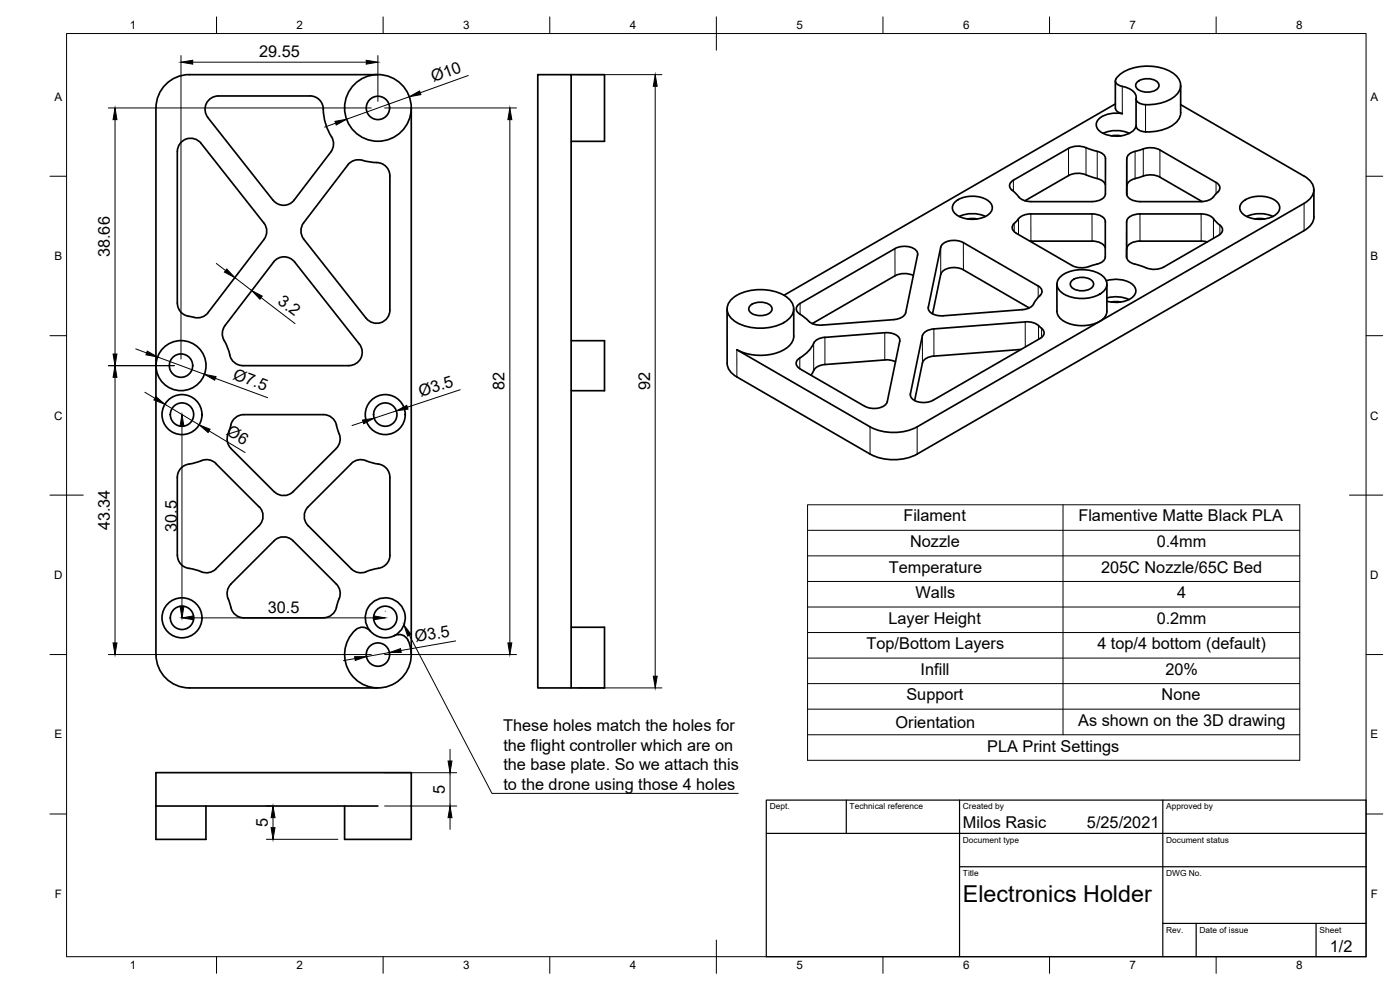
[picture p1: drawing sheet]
<svg xmlns="http://www.w3.org/2000/svg" width="420mm" height="297mm" viewBox="0 0 420 297" stroke-linecap="round" stroke-linejoin="round" font-family="sans-serif">
<!-- layer: Visible -->
<g fill="none" stroke="#000" stroke-width=".51">
<path d="M56.8 22.4h56.6M56.8 22.4a10 10 0 0 0-10 10v164a10 10 0 0 0 10 10h56.6M62.4 35.3l19.6 24.8a4 4 0 0 0 6.3-.1M65.5 28.8h27.5M65.5 28.8a4 4 0 0 0-3.6 2.2 4 4 0 0 0 .5 4.3M93 28.8a4.2 4.2 0 0 1 4.1 4.9 17.3 17.3 0 0 0 2.7 8 4 4 0 0 1-.5 3.9l-11 14.4M123.4 32.4v164M161.4 22.4h10v184h-10zM171.4 22.4h10v20h-10M334.7 31.2l-99.4 57.4M334.7 24.3v8.2M334.8 32.4a2.16 2.16 0 0 0 2 1.7"/>
<path d="M336.8 25.9a1.84 1.84 0 0 1-1.9-2.2 11.6 11.6 0 0 1 10.6-3.8 10.2 10.2 0 0 1 8.5 4.2 4.5 4.5 0 0 1-2.9 5.8l-3.3 1.2-4 .3M336.8 34.1a7.5 7.5 0 0 0-7.5 2.3 2.7 2.7 0 0 0 1.9 3.7 8.6 8.6 0 0 0 9.3-1.3l.5-1M336.8 25.9l1 .3a3.7 3.7 0 0 1 3.2 3.3M341 29.7v8.2M341 29.5a2.4 2.4 0 0 0 2.8 1.9M341 37.8a2.56 2.56 0 0 0 2.8 1.8M341.4 24.6a4.9 4.9 0 0 1 6.2 .4 1.73 1.73 0 0 1-1.4 2.3 4.7 4.7 0 0 1-5.2-1 1.32 1.32 0 0 1 .4-1.7zM354.3 25.6l.1 8.2a5.9 5.9 0 0 1-4.6 4.8l-3.3 .9-2.7 .1M354.3 31.4l37.1 21.5M304.1 54.1l16.6-9.6a7.3 7.3 0 0 1 6.8 .4l2.5 .7a2.44 2.44 0 0 1 1.8 2l-.1 10.6a3.6 3.6 0 0 1-4 2.3l-19-.1-1.8-.4-1.2-1M304.2 54.1a1.8 1.8 0 0 0-1.2 1.7 1.8 1.8 0 0 0 1.2 1.7l1.5 1.5M331.7 55.5a4.1 4.1 0 0 0-3.6-2.2l-.6-.2a7.5 7.5 0 0 0-6.8-.4l-13.1 7.5"/>
<path d="M336.4 40.8l-1.4-.2-1.4 .2M338.2 55.7v2.7M338.9 40a9.5 9.5 0 0 0-7.9 0M340.7 53.6l.5-.2a8.5 8.5 0 0 1 6.9-.3l12.7 7.4M340.7 53.6l-.7 .2a2.46 2.46 0 0 0-1.8 1.9M365 54.7a1.74 1.74 0 0 1 1.1 1.5 1.74 1.74 0 0 1-.9 1.7 5.3 5.3 0 0 1-4.7 2.6h-18.4a3.6 3.6 0 0 1-4-2.3l.1-10.6a3.6 3.6 0 0 1 3.5-2.4 7.4 7.4 0 0 1 6.4-.2l16.9 9.7M391.4 52.8a4.2 4.2 0 0 1 1.7 6.9l-1.7 1.3-116.1 67.1a15.6 15.6 0 0 1-14.2 0l-40-23.2M394.3 56.9v8.2M79.2 71.8l-16.8 22M79.2 71.8a4 4 0 0 0 0-4.9l-18.8-23.9a4 4 0 0 0-4.5-1.3 4 4 0 0 0-2.7 3.8v45.4M275.4 76.5l-3.6 17.3a3.5 3.5 0 0 1-3.4 2.1l-22.4 1.7-1.9-.4-1.4-.9M275.4 76.5a3.1 3.1 0 0 0-3.6-2.6l-2 .2-1.2 .5-28.5 16.4"/>
<path d="M286.9 60.4a8.6 8.6 0 0 1 10.4 .5 2.47 2.47 0 0 1-1.2 3.9 8.7 8.7 0 0 1-9.7-1 2.3 2.3 0 0 1 .5-3.4zM293.2 65.7l-1.4-.2-1.4 .2M295.8 65a9.5 9.5 0 0 0-7.9 0M309.1 72.3h18.6l1.7 .2a3.1 3.1 0 0 1 2.3 1.9M309.4 64.2h18.3a3.5 3.5 0 0 1 4 2.3M309.4 64.2a6.4 6.4 0 0 0-5.6 4.1 2.01 2.01 0 0 0 1.1 1.6l16.9 9.8M331.7 66.5v10.6a3.6 3.6 0 0 1-3.5 2.4 7.4 7.4 0 0 1-6.4 .2M338.1 66.5v10.6M338.1 77.1a2.99 2.99 0 0 0 3.1 2.3l2.8 1M360.5 64.2h-18.4a3.5 3.5 0 0 0-4 2.3M360.5 64.2a5.1 5.1 0 0 1 4.7 2.6l.9 .8M362.3 72.6l-1.8-.3-18.4 .1a3.5 3.5 0 0 0-3.9 2.3l-.1 2.7"/>
<path d="M365.7 70.6l-16.5 9.5a6.3 6.3 0 0 1-5.2 .3M366.1 67.6a1.68 1.68 0 0 1 .8 1.6 1.68 1.68 0 0 1-1.2 1.4M373.1 60.4a8.6 8.6 0 0 1 10.4 .5 2.47 2.47 0 0 1-1.2 3.9 8.7 8.7 0 0 1-9.7-1 2.3 2.3 0 0 1 .5-3.4zM379.5 65.7l-1.4-.2-1.4 .2M382 65a9.5 9.5 0 0 0-7.9 0M391.4 69.2l-116.1 67a15.6 15.6 0 0 1-14.2 0l-40-23.1a5 5 0 0 1-2.9-4.1v-16.3M394.3 65.1a5 5 0 0 1-2.9 4.1M53.2 90.9a4.4 4.4 0 0 0 4.6 4.2 4.1 4.1 0 0 0 4.7-1.3M109.9 95.5a4 4 0 0 0 4.4 1.3 4 4 0 0 0 2.7-3.8v-40.2a4.3 4.3 0 0 0-5.2-4.1l-.6-.1a9.7 9.7 0 0 0-5.2-.4l-1.6 1.3-13.3 17.4a4 4 0 0 0 .1 4.8l18.7 23.8M219.4 89.9a14.5 14.5 0 0 1 13.8-2.3 6.8 6.8 0 0 1 5 4.7 5.2 5.2 0 0 1-4 5 15.3 15.3 0 0 1-14-1.2 3.9 3.9 0 0 1-.8-6.2zM225.2 91.6a4.9 4.9 0 0 1 6.3 .4 1.73 1.73 0 0 1-1.5 2.4 4.7 4.7 0 0 1-5.1-1.1 1.32 1.32 0 0 1 .3-1.7zM238.2 92.7v8.1a5.7 5.7 0 0 1-4.1 4.7 15.8 15.8 0 0 1-13-.6"/>
<path d="M240.1 91a1.73 1.73 0 0 0-1.1 1.6 1.73 1.73 0 0 0 1.1 1.7l2.6 2M274.1 82.7a6.2 6.2 0 0 0-5.5 0l-24.8 14.4M280.3 98.7l-2.1 .5a2.49 2.49 0 0 0-1.4 1.5l-3.6 17.5a3.1 3.1 0 0 0 3.6 2.6l2-.2 1.2-.5 32.2-18.6a1.82 1.82 0 0 0 1.2-1.7 1.82 1.82 0 0 0-1.3-1.7 5 5 0 0 0-4.4-1.5l-27.4 2.1M308.9 92.4l-19.8-11.5a5.5 5.5 0 0 0-6.6 1l-2.6 12.3M310.2 91.2l1.5-2.1a1.76 1.76 0 0 0 1-1.7 1.76 1.76 0 0 0-1.1-1.6l-22.5-13a5.5 5.5 0 0 0-6.6 .9l-3.9 18.5a2.67 2.67 0 0 0 2.7 2.5h1.8l23.8-1.8 1.8-.4 .9-.6 .6-.7M318 83.3a10.6 10.6 0 0 1 13.4 0 3.1 3.1 0 0 1-1.4 5 11 11 0 0 1-12-1.1 2.77 2.77 0 0 1 0-3.9zM321.7 84.2a4.9 4.9 0 0 1 6.3 .4 1.73 1.73 0 0 1-1.5 2.4 4.7 4.7 0 0 1-5.1-1.1 1.32 1.32 0 0 1 .3-1.7zM332 84.2a8.3 8.3 0 0 1 8.5 1.9 2.55 2.55 0 0 1-1.5 3.7 9.6 9.6 0 0 1-6.8 .6M332.2 85.2v8.2a5.4 5.4 0 0 1-5.1 4.1 10.5 10.5 0 0 1-9.1-2.1l-.7-1.3-.1-.7v-8.2M332.2 89.4a9.7 9.7 0 0 1 6.6 .5M336.3 90.6l-1.4-.1-1.4 .1M67.3 102.1l1.3 3.1a4.5 4.5 0 0 0 4.3 4.5h31.8a4 4 0 0 0 3.6-2.2 4 4 0 0 0-.5-4.3l-19.4-24.6a4 4 0 0 0-6.3 0l-14.6 19.1-.7 1.8a4 4 0 0 0 .5 2.6"/>
<path d="M171.4 102.2h10v15h-10M244.2 103a10.7 10.7 0 0 1-4.7 4.8 1.67 1.67 0 0 0 .6 2.8l19.4 11.3M244.2 103l1-1.1 1.7-.6 18.7-1.5a4 4 0 0 1 4.5 2.2l-3.8 18.5a4.5 4.5 0 0 1-5.2 2l-1.6-.6M268.8 108.6l-1.5-.5-1.7-.1-18 1.4a3.9 3.9 0 0 0-4 2.8l-.2 .4M306.5 104.8l-26.2 2-2.1 .6a2.35 2.35 0 0 0-1.4 1.5l-2.3 11.3M64.8 139.1l12.9 13M64.8 139.1a4.5 4.5 0 0 0-5.6-.4 9.9 9.9 0 0 0-5 1.9 4 4 0 0 0-1 2.6v23.4M68.5 130.2l.2-.5a8.9 8.9 0 0 1 2-4.4 4 4 0 0 1 2.5-.9h23.9a4.3 4.3 0 0 1 4.1 4.2 5.3 5.3 0 0 1 .2 5.4l-.5 .5M68.5 130.2l-.3 2a4 4 0 0 0 1.1 2.4M69.3 134.6l13 12.9a4 4 0 0 0 5.7 0l12.9-12.9M105.4 139.1a4.5 4.5 0 0 1 5.6-.4l1.3 .3a4.4 4.4 0 0 1 4.7 4.2v23.4a4.4 4.4 0 0 1-4.7 4.2l-2.5 .7M105.5 139.1l-13 13a4 4 0 0 0 0 5.6"/>
<path d="M77.8 152a4 4 0 0 1 0 5.7l-13 13M92.5 157.7l13 13 1.7 1a4 4 0 0 0 2.6-.1M53.2 166.6a4.4 4.4 0 0 0 4.7 4.2 10.7 10.7 0 0 0 5.2 .9l1.7-1M68.5 179.6l.2 .5a9.3 9.3 0 0 0 2 4.4 4 4 0 0 0 2.5 .9h23.9a4.3 4.3 0 0 0 4.1-4.3l.6-1.5M69.3 175.2l-1 1.8a4 4 0 0 0 .2 2.6M82.3 162.2l-13 13M82.3 162.2a4 4 0 0 1 5.6 .1l13 12.9M100.9 175.2a4 4 0 0 1 .9 4.4M111 189.3a3.2 3.2 0 0 0-5.1 .5 10 10 0 0 0 .1 13.4 10 10 0 0 0 13.3 1.2 10 10 0 0 0 2.6-13.1 3 3 0 0 0-3.5-.6M171.4 188.2h10v18.2h-10M46.8 241.8h66.6M61.8 241.8v10h-15v-20h76.6v20h-20v-10"/>
<circle cx="113.4" cy="32.4" r="3.5"/>
<circle cx="113.4" cy="32.4" r="10"/>
<circle cx="54.3" cy="109.7" r="3.5"/>
<circle cx="54.3" cy="109.7" r="7.5"/>
<circle cx="54.6" cy="124.4" r="6"/>
<circle cx="54.6" cy="124.4" r="3.5"/>
<circle cx="115.6" cy="124.4" r="6"/>
<circle cx="115.6" cy="124.4" r="3.5"/>
<circle cx="54.6" cy="185.4" r="6"/>
<circle cx="54.6" cy="185.4" r="3.5"/>
<circle cx="113.4" cy="196.4" r="3.5"/>
<circle cx="115.6" cy="185.4" r="6"/>
<circle cx="115.6" cy="185.4" r="3.5"/>
</g>
<!-- layer: Visible Narrow -->
<g fill="none" stroke="#000" stroke-width=".3">
<path d="M336.8 25.9v8.2M343.8 31.4v8.2M304.1 54.1v3.3M320.7 44.5v8.2M325.9 44.3v8.2M329.3 45.4v8.2M338.2 47.6v8.1M340.7 45.4v8.2M343.1 44.7v8.2M348.1 45v8.2M365 54.7v3.5M268.6 74.6v8.1"/>
<path d="M282.3 74.2v8.1M289.1 72.8v8.2M304.4 67v2.6M305.7 65.6v4.8M309.4 64.2v8.2M327.7 64.2v8.2M338.1 66.5v8.2M342.1 64.2v8.2M360.5 64.2v8.2M364.2 65.6v5.9M366.1 67.6v2.8M391.4 61v8.2"/>
<path d="M240.1 91v3.3M265.5 99.8v8.2M278.6 92.2v.5M280.3 98.7v8.2M307.7 96.6v7.5M311.6 85.8v3.4M311.7 97.7v4.1M312.6 98.5v2.7M221.1 104.9v8.2M240 107.4v3.2M244.2 103v8.2M247.6 101.2v8.2"/>
<path d="M273.2 118.2v.6M276.8 100.7v8.2M261.1 128.1v8.1M275.3 128.1v8.1"/>
</g>
<!-- layer: Border -->
<g fill="none" stroke="#000" stroke-width=".3">
<path d="M20 10.1h390v276.9h-390zM65 5.1v5M115 5.1v5M165 5.1v5M215 5.1v10M265 5.1v5M315 5.1v5M365 5.1v5M15 52.9h5M410 52.9h5M15 100.7h5M410 100.7h5"/>
<path d="M15 148.6h10M405 148.6h10M15 196.4h5M410 196.4h5M15 244.2h5M410 244.2h5M65 287v5M115 287v5M165 287v5M215 282.1v9.9M265 287v5M315 287v5"/>
<path d="M365 287v5"/>
</g>
<!-- layer: TitleBlock -->
<path d="M230 240.1h180v46.9h-180zM230 250h180M254 240.1v9.9M288 240.1v46.9M349 240.1v46.9M288 260.1h122M349 277.1h61M359 277.1v9.9M395 277.1v9.9" fill="none" stroke="#000" stroke-width=".36"/>
<!-- layer: Dimensions -->
<g fill="none" stroke="#000" stroke-width=".3">
<path d="M54.3 16.7v91M57.8 18.7h52.1M113.4 16.7v13.7M32.5 32.4h78.9M34.5 35.9v70.3M100.7 37l-3.3 1.1M115.4 32.4h39.6M122.8 29l-18.8 6.8M140.5 22.7l-14.4 5.1M153 35.9v157M173.4 22.4h25.2M196.6 25.9v177"/>
<path d="M64.9 79l2.8 2.2M70.5 83.3l5.1 3.9M78.4 89.3l10.1 7.8M32.5 109.7h19.8M34.5 113.2v79.7M40.7 104.7l3.3 1.2M43.5 117.7l3 1.8M47.3 107.1l14.1 5.2M64.6 113.5l15.7 5.8M138.1 116.9l-15.8 5.3M49.5 121.3l10.3 6.2M54.6 127.9v54"/>
<path d="M62.8 129.3l10.8 6.5M109 126.6l-3.4 1.1M118.9 123.3l-6.6 2.2M32.5 196.4h78.9M54.6 183.4h.1M58.1 185.4h54M106.5 197.6l-3.4 .6M115.4 196.4h39.6M115.6 183.4h.1M116.9 195.8l-6.9 1.2M136.8 192.3l-16.5 2.9M173.4 206.4h25.2"/>
<path d="M115.4 231.8h21.7M135.1 224.8v3.5M135.1 231.8v10M79.9 241.8h1.4M79.9 251.8h21.5M81.9 245.3v3M115.4 241.8h21.7M135.1 245.3v3.5"/>
</g>
<g fill="#000" stroke="#000" stroke-width=".3">
<path d="M54.3 18.7l3.5-.6v1.1zM109.9 18.1l3.5 .6-3.5 .5zM34.5 32.4l.6 3.5h-1.2zM100.5 36.4l3.5-.6-3.1 1.7zM122.8 29l3.1-1.7 .4 1.1zM153 32.4l.6 3.5h-1.2zM196.6 22.4l.6 3.5h-1.1zM68.1 80.7l2.4 2.6-3.1-1.7zM75.6 87.2l3.1 1.6-.7 1zM33.9 106.2h1.2l-.6 3.5zM34.5 109.7l.6 3.5h-1.2zM44.2 105.4l3.1 1.7-3.5-.6z"/>
<path d="M46.8 119l2.7 2.3-3.3-1.3zM61.4 112.3l3.4 .7-.4 1.1zM54.6 124.4l.6 3.5h-1.2zM59.8 127.5l3.3 1.3-.6 1zM108.8 126l3.5-.5-3.1 1.6zM118.9 123.3l3.2-1.7 .3 1.2zM33.9 192.9h1.2l-.6 3.5zM54 181.9h1.2l-.6 3.5zM54.6 185.4l3.5-.6v1.2zM106.4 197h3.6l-3.4 1.2zM112.1 184.8l3.5 .6-3.5 .6zM116.9 195.8l3.3-1.2 .2 1.2z"/>
<path d="M152.4 192.9h1.2l-.6 3.5zM196.1 202.9h1.1l-.6 3.5zM134.5 228.3h1.1l-.5 3.5zM81.4 248.3h1.1l-.6 3.5zM81.9 241.8l.6 3.5h-1.1zM135.1 241.8l.5 3.5h-1.1z"/>
</g>
<!-- layer: BOM -->
<path d="M242.4 151.5h147.7v76.6h-147.7zM242.4 159.1h147.7M319 151.5v69M242.4 174.5h147.7M242.4 166.8h147.7M242.4 197.4h147.7M242.4 189.8h147.7M242.4 182.1h147.7M242.4 212.8h147.7M242.4 205.1h147.7M242.4 220.5h147.7" fill="none" stroke="#000" stroke-width=".3"/>
<!-- layer: Annotations -->
<path d="M121.2 187.5l2.2 2.8-1.1 .6z" fill="#000" stroke="#000" stroke-width=".3"/>
<path d="M122.9 190.6l24.7 47.4h74" fill="none" stroke="#000" stroke-width=".3"/>
<text font-size="7" x="289" y="270.6">Electronics Holder</text>
<g font-size="4.9">
<text x="77.8" y="17.1">29.55</text>
<text x="130.1" y="24.7" transform="rotate(-20 130.1 24.7)">Ø10</text>
<text x="33" y="77.2" transform="rotate(-90 33 77.2)">38.66</text>
<text x="83.1" y="91" transform="rotate(37 83.1 91)">3.2</text>
<text x="69.7" y="113.7" transform="rotate(20 69.7 113.7)">Ø7.5</text>
<text x="126.3" y="119.1" transform="rotate(-18 126.3 119.1)">Ø3.5</text>
<text x="151.4" y="117.1" transform="rotate(-90 151.4 117.1)">82</text>
<text x="195.1" y="117.1" transform="rotate(-90 195.1 117.1)">92</text>
<text x="67.7" y="130.4" transform="rotate(31 67.7 130.4)">Ø6</text>
<text x="33" y="159.1" transform="rotate(-90 33 159.1)">43.34</text>
<text x="53.1" y="159.6" transform="rotate(-90 53.1 159.6)">30.5</text>
<text x="271.1" y="156.4">Filament</text>
<text x="323.6" y="156.4">Flamentive Matte Black PLA</text>
<text x="273.1" y="164.1">Nozzle</text>
<text x="347.1" y="164.1">0.4mm</text>
<text x="266.7" y="171.8">Temperature</text>
<text x="330.5" y="171.8">205C Nozzle/65C Bed</text>
<text x="274.8" y="179.5">Walls</text>
<text x="353.3" y="179.5">4</text>
<text x="80.3" y="183.8">30.5</text>
<text x="266.7" y="187.1">Layer Height</text>
<text x="347.1" y="187.1">0.2mm</text>
<text x="124.8" y="192.8" transform="rotate(-10 124.8 192.8)">Ø3.5</text>
<text x="260.1" y="194.8">Top/Bottom Layers</text>
<text x="329.3" y="194.8">4 top/4 bottom (default)</text>
<text x="276.3" y="202.5">Infill</text>
<text x="349.7" y="202.5">20%</text>
<text x="272" y="210.2">Support</text>
<text x="348.6" y="210.1">None</text>
<text x="151" y="219.4">These holes match the holes for</text>
<text x="268.8" y="218.4">Orientation</text>
<text x="323.6" y="217.9">As shown on the 3D drawing</text>
<text x="151.1" y="225.3">the flight controller which are on</text>
<text x="296.3" y="225.6">PLA Print Settings</text>
<text x="151.1" y="231.2">the base plate. So we attach this</text>
<text x="133.5" y="238.2" transform="rotate(-90 133.5 238.2)">5</text>
<text x="151.1" y="237">to the drone using those 4 holes</text>
<text x="80.4" y="248.2" transform="rotate(-90 80.4 248.2)">5</text>
<text x="289" y="248.5">Milos Rasic</text>
<text x="326.2" y="248.5">5/25/2021</text>
<text x="399.1" y="285.7">1/2</text>
</g>
<g font-size="3.5">
<text x="39" y="8.8">1</text>
<text x="89" y="8.8">2</text>
<text x="139" y="8.8">3</text>
<text x="189" y="8.8">4</text>
<text x="239" y="8.8">5</text>
<text x="289" y="8.8">6</text>
<text x="339" y="8.8">7</text>
<text x="389" y="8.8">8</text>
<text x="16.3" y="30.2">A</text>
<text x="411.3" y="30.2">A</text>
<text x="16.3" y="78">B</text>
<text x="411.3" y="78">B</text>
<text x="16.2" y="125.9">C</text>
<text x="411.2" y="125.9">C</text>
<text x="16.2" y="173.7">D</text>
<text x="411.2" y="173.7">D</text>
<text x="16.3" y="221.6">E</text>
<text x="411.3" y="221.6">E</text>
<text x="16.4" y="269.4">F</text>
<text x="411.4" y="269.4">F</text>
<text x="39" y="290.8">1</text>
<text x="89" y="290.8">2</text>
<text x="139" y="290.8">3</text>
<text x="189" y="290.8">4</text>
<text x="239" y="290.8">5</text>
<text x="289" y="290.8">6</text>
<text x="339" y="290.8">7</text>
<text x="389" y="290.8">8</text>
</g>
<g font-size="2.5">
<text x="231" y="242.9">Dept.</text>
<text x="255" y="242.9">Technical reference</text>
<text x="289" y="242.9">Created by</text>
<text x="350" y="242.9">Approved by</text>
<text x="289" y="252.8">Document type</text>
<text x="350" y="252.8">Document status</text>
<text x="289" y="262.9">Title</text>
<text x="350" y="262.9">DWG No.</text>
<text x="350" y="279.9">Rev.</text>
<text x="360" y="279.9">Date of issue</text>
<text x="396" y="279.9">Sheet</text>
</g>
</svg>
